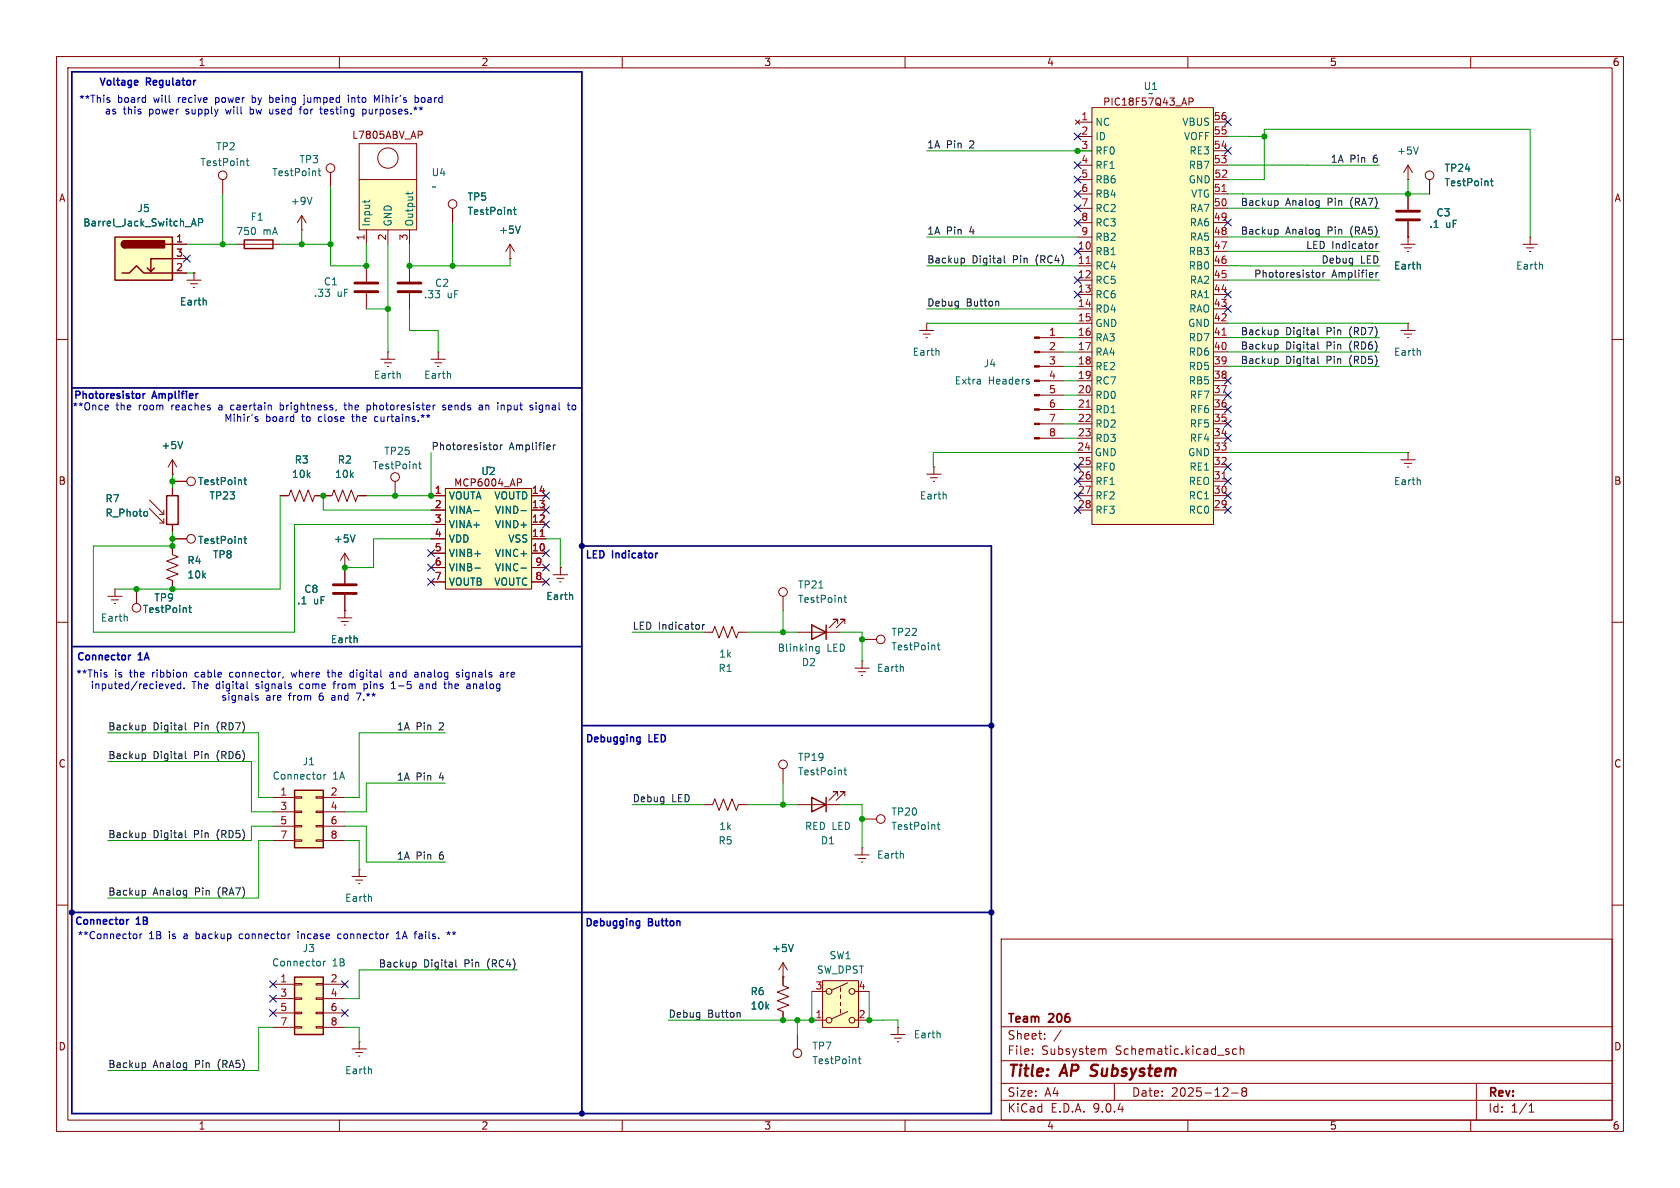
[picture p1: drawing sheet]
<svg xmlns="http://www.w3.org/2000/svg" width="297mm" height="210mm" viewBox="0 0 297 210" stroke-linecap="round" stroke-linejoin="round" font-family="sans-serif">
<g fill="none" stroke="#840000" stroke-width=".18">
<path d="M10 10h277v190h-277zM12 12h273v186h-273zM60 10v2M110 10v2M160 10v2M210 10v2M260 10v2M90.2 45.7h.1M90.2 43.2l-.8 1.3M90.2 43.2l.7 1.3M90.2 43.2v2.5M10 60h2"/>
<path d="M285 60h2M30.5 96.5v1.5l1 .4-2 .8 2 .7-2 .8 2 .8-2 .7 1 .4v1.5M10 110h2M285 110h2M10 160h2M138.4 172.7h.1M138.4 170.2l-.7 1.3M138.4 170.2l.8 1.3M138.4 170.2v2.5M177 166h108v32h-108zM285 160h2M60 198v2"/>
<path d="M110 198v2M141 182.9v2.5M160 198v2M177 194.5h108M177 191.5h108M177 187.5h108M177 181.5h108M182.5 186.3v.1M182.5 185.5v.1M184.7 183.6v.1M184.7 182.8v.1M187.6 182.1l-1.3 2"/>
<path d="M195 185.5h.5v.9M197 191.5v3M210 198v2M217.7 193.2h1.2M218.6 185.5l-.4-.1-.3 .3v.4l.1 .2h.6M219.2 185.5l.3-.1 .3 .1 .1 .9M219.2 184.9v1.5M219.8 192.9l-.3-.2 .3-.4 .4 .1 .2 .2-.3 .3M219.8 192.9l-.3 .3 .1 .5 .2 .1 .4-.1 .2-.2-.1-.4-.2-.2M219.8 192.9h.3M260 198v2M261 191.5v6.5"/>
<path d="M270.3 196.6h.9M270.3 195.5l.4-.4v1.5"/>
<circle cx="141" cy="186.2" r=".76"/>
</g>
<path d="M192.7 190.1l.3 .1M193.1 188.4l-.2 .2 .1 .4" fill="none" stroke="#840000" stroke-width=".4"/>
<path d="M92 39.9l-.4 1.3M140.2 166.9l-.4 1.3M151.7 187.2h.5M151.9 186.8v1l.3 .2" fill="none" stroke="#006464" stroke-width=".18"/>
<path d="M145.4 173.4h6.4v8.2h-6.4z" fill="#ffffc2"/>
<g fill="none" stroke="#840000" stroke-width=".18">
<path d="M143.5 175.3h2.5M145.4 173.4h6.4v8.2h-6.4zM148.6 174.6v.7M148.6 175.9v.6M148.6 177.2v.6M148.6 178.4v.7M149.9 173.7l-2.8 1.3M149.9 178.8l-2.8 1.3M151.1 175.3h2.6M62.2 185.4h2.6M62.9 186.1h1.2M63.4 186.7h.2"/>
<path d="M63.5 184.2h.1M63.5 184.2v1.2M143.5 180.3h2.5M151.1 180.3h2.6"/>
<circle cx="146.6" cy="175.3" r=".51"/>
<circle cx="150.6" cy="175.3" r=".51"/>
<circle cx="146.6" cy="180.3" r=".51"/>
<circle cx="150.6" cy="180.3" r=".51"/>
</g>
<path d="M65.6 189l.1 .8" fill="none" stroke="#006464" stroke-width=".18"/>
<path d="M52.1 172.7h5v10.2h-5z" fill="#ffffc2"/>
<path d="M52.1 172.7h5v10.2h-5z" fill="none" stroke="#840000" stroke-width=".25"/>
<g fill="none" stroke="#840000" stroke-width=".18">
<path d="M48.3 174h3.8M48.3 176.5h3.8M48.3 179.1h3.8M52.1 173.9h1.2v.2h-1.2zM52.1 176.4h1.2v.3h-1.2zM52.1 178.9h1.2v.3h-1.2zM55.9 173.9h1.2v.2h-1.2zM55.9 176.4h1.2v.3h-1.2zM55.9 178.9h1.2v.3h-1.2zM57.1 174h3.9M57.1 176.5h3.9M57.1 179.1h3.9"/>
<path d="M48.3 181.6h3.8M52.1 181.5h1.2v.2h-1.2zM55.9 181.5h1.2v.2h-1.2zM57.1 181.6h3.9"/>
</g>
<path d="M57.2 169.9v.9M57.5 169.9l-.3 .3" fill="none" stroke="#006464" stroke-width=".18"/>
<path d="M78.7 86.4h15.3v17.7h-15.3z" fill="#ffffc2"/>
<g fill="none" stroke="#840000" stroke-width=".18">
<path d="M30.5 85.1h2.5M61 97.8l-.8 1.3M61 97.8l.7 1.3M61 97.8v5.3M76.2 87.6h2.5M76.2 90.2h2.5M76.2 92.7h2.5M76.2 95.3h2.5M76.2 97.8h2.5M78.7 86.4h15.3v17.7h-15.3zM91.5 84.7h.5l.2 .2-.1 .4h-.6M94 87.6h2.5"/>
<path d="M94 90.2h2.5M94 92.7h2.5M94 95.3h2.5M94 97.8h2.5M61 100.3h.1M61 105.2v2.8M76.2 100.3h2.5M76.2 102.9h2.5M94 100.3h2.5M94 102.9h2.5"/>
<circle cx="33.8" cy="85.1" r=".76"/>
</g>
<path d="M43.1 84.8h.5M43.3 84.4v1.1l.3 .2M62.8 94.6l-.4 1.2M83.8 90.3h.9M92.1 90.3h1M83.9 100.4h1M92.1 100.4h1" fill="none" stroke="#006464" stroke-width=".18"/>
<path d="M95.5 94.8h.7" fill="none" stroke="#a90000" stroke-width=".18"/>
<path d="M58.9 104.9h4.1M58.9 103.4h4.1" fill="none" stroke="#840000" stroke-width=".51"/>
<path d="M63.5 31.8h10.2v8.8h-10.2z" fill="#ffffc2"/>
<g fill="none" stroke="#840000" stroke-width=".18">
<path d="M39.4 31.8v2.5M58.4 30.5v2.5M63.5 31.8h10.2v8.8h-10.2zM63.5 31.8v-6.4h10.2v6.4M74.4 23.2l.3 .2-.1 .3-.2 .2M64.8 40.6v2.6M68.6 40.6v2.6M72.4 40.6v2.6M24.1 104.1v2.6M59.7 109.2h2.5M60.3 109.9h1.3M60.8 110.5h.3"/>
<path d="M61 108h.1M61 108v1.2"/>
<circle cx="39.4" cy="31" r=".76"/>
<circle cx="58.4" cy="29.7" r=".76"/>
<circle cx="68.6" cy="27.9" r="1.8"/>
<circle cx="24.1" cy="107.4" r=".76"/>
</g>
<path d="M43.5 28.4h.5M43.7 28v1.1l.3 .2M56.2 30.2h.5M56.4 29.8v1.1l.3 .2M64.5 35.4v.5M65.3 35.4v.2M72.1 33.9v.5M73 33.9l-.2 .3h-1.1M33.4 107.4h.4M33.5 107v1.1l.3 .2M63.1 112.8v.8" fill="none" stroke="#006464" stroke-width=".18"/>
<path d="M20.3 41.9h10.2v7.6h-10.2z" fill="#ffffc2"/>
<path d="M20.3 41.9h10.2v7.6h-10.2zM21.6 48.3h1.3l1.2-1.3 1.3 1.3h5.1M22.1 42.5a.64 .64 0 0 0-.6 .7 .64 .64 0 0 0 .6 .6M27.3 47.4l-.6 .6M29.2 43.2h1.3M30.5 45.7h-3.8v2.3l-.7-.6M43.2 42.4h5.1v1.5h-5.1zM29.5 87.6h2v5.1h-2zM143.5 141l2.5 1.2-2.5 1.3zM146 141v2.5" fill="none" stroke="#840000" stroke-width=".25"/>
<g fill="#840000" stroke="#840000" stroke-width=".25">
<path d="M21.6 42.7l.5-.2v1.3a.63 .63 0 0 1-.6-.4 .63 .63 0 0 1 .1-.7z"/>
<path d="M22.1 42.5h7v1.3h-7z"/>
</g>
<g fill="none" stroke="#840000" stroke-width=".18">
<path d="M53.3 38.1l-.7 1.3M53.3 38.1l.8 1.3M53.3 38.1v2.5M30.5 43.2h2.5M30.5 45.7h2.5M30.5 48.3h2.5M41.9 43.2h7.6M53.3 40.6h.1M26.4 88.4l2.6 2.5M26.4 89.9l2.6 2.6M28.2 90.9h.8M28.2 92.5h.8"/>
<path d="M29 90.2v.7M29 91.7v.8M30.5 95.3h2.5M30.5 86.4v1.2M30.5 92.7v1.3M138.4 135.9v2.5M124.5 142.2h1.5l.4-1 .7 2.1 .8-2.1 .8 2.1 .7-2.1 .8 2.1 .4-1.1h1.5M141 142.2h7.6M148.1 140.7v-.7h-.8h.8l-1.5 1.5M149.4 140.7v-.7h-.8h.8l-1.6 1.5M138.4 172.7v1.5l1 .4-2 .8 2 .7-2 .8 2 .8-2 .7 1 .4v1.5"/>
<circle cx="33.8" cy="95.2" r=".76"/>
<circle cx="138.4" cy="135.1" r=".76"/>
</g>
<path d="M33.8 39.9l.5-1.2 .4 1.2M34 39.6h.6M35.1 39.3h.6l.1-.2v-.3l-.7-.1v1.2M55.2 34.9l-.5 1.2M26 90.5l.1 .2-.1 .5M43.1 95.2h.5M43.3 94.8v1.1l.3 .2M149.2 136.1h.5M149.4 135.7v1.1l.3 .2" fill="none" stroke="#006464" stroke-width=".18"/>
<path d="M52.1 139.7h5v10.2h-5z" fill="#ffffc2"/>
<path d="M143.5 110.5l2.5 1.3-2.5 1.2zM146 110.5v2.5M52.1 139.7h5v10.2h-5z" fill="none" stroke="#840000" stroke-width=".25"/>
<g fill="none" stroke="#840000" stroke-width=".18">
<path d="M80 36.8v2.6M248.9 31.8h.1M248.9 29.2v2.6M248.9 34.3v2.8M248.9 39.1v4.1M248.9 29.2l-.7 1.3M248.9 29.2l.8 1.3M252.7 31.8v2.5M33 49.5h2.6M33.7 50.2h1.2M34.2 50.8h.2M34.3 48.3h.1"/>
<path d="M34.3 48.3v1.2M64.8 47v2.8M64.8 51.8v2.8M72.4 47v2.8M72.4 51.8v2.8M162.6 58.4h2.5M163.2 59.1h1.3M163.7 59.7h.3M163.8 57.2h.1M163.8 57.2v1.2M247.6 43.2h2.6M247.6 58.4h2.6"/>
<path d="M248.3 43.8h1.3M248.3 59.1h1.3M248.8 44.5h.2M248.8 59.7h.2M248.9 41.9h.1M248.9 57.2h.1M248.9 57.2v1.2M269.2 43.2h2.6M269.9 43.8h1.2M270.4 44.5h.2M270.5 41.9h.1M270.5 41.9v1.3"/>
<path d="M67.3 63.5h2.5M67.9 64.1h1.3M68.5 64.8h.2M68.6 62.2h.1M68.6 62.2v1.3M76.2 63.5h2.5M76.8 64.1h1.3M77.3 64.8h.3M77.5 62.2h.1M77.5 62.2v1.3M30.5 83.8h.1M30.5 81.3l-.8 1.3"/>
<path d="M30.5 81.3l.7 1.3M30.5 81.3v2.5M49.5 87.6h1.6l.3-1 .8 2 .8-2 .7 2 .8-2 .7 2 .4-1h3.1l.4-1 .7 2 .8-2 .7 2 .8-2 .8 2 .3-1h1.6M69.8 85.1v2.5M163.8 83.8h2.6M164.5 84.5h1.2M165 85.1h.2M165.1 82.6h.1M165.1 82.6v1.2M247.6 81.3h2.6M248.3 81.9h1.3M248.8 82.6h.2"/>
<path d="M248.9 80h.1M248.9 80v1.3M19 105.4h2.6M19.7 106h1.3M20.2 106.7h.2M20.3 104.1h.1M20.3 104.1v1.3M97.8 101.6h2.5M98.4 102.2h1.3M98.9 102.9h.3M99.1 100.3h.1M99.1 100.3v1.3"/>
<path d="M124.5 111.8h1.5l.4-1.1 .7 2.1 .8-2.1 .8 2.1 .7-2.1 .8 2.1 .4-1h1.5M138.4 105.4v2.6M141 111.8h7.6M148.1 110.2v-.7h-.8h.8l-1.5 1.5M149.4 110.2v-.7h-.8h.8l-1.6 1.5M151.1 118.1h2.6M151.8 118.7h1.2M152.3 119.4h.2M152.4 116.8h.1M152.4 116.8v1.3M152.4 113h2.5M48.3 141h3.8"/>
<path d="M48.3 143.5h3.8M48.3 146.1h3.8M48.3 148.6h3.8M52.1 140.8h1.2v.3h-1.2zM52.1 143.4h1.2v.2h-1.2zM52.1 145.9h1.2v.3h-1.2zM52.1 148.5h1.2v.2h-1.2zM55.9 140.8h1.2v.3h-1.2zM55.9 143.4h1.2v.2h-1.2zM55.9 145.9h1.2v.3h-1.2zM55.9 148.5h1.2v.2h-1.2zM57.1 141h3.9"/>
<path d="M57.1 143.5h3.9M57.1 146.1h3.9M57.1 148.6h3.9M62.2 154.9h2.6M62.9 155.6h1.2M63.4 156.2h.2M63.5 153.7h.1M63.5 153.7v1.2M151.1 151.1h2.6M151.8 151.8h1.2M152.3 152.4h.2M152.4 149.9h.1"/>
<path d="M152.4 144.8h2.5M152.4 149.9v1.2M157.5 182.9h2.5M158.1 183.5h1.3M158.6 184.2h.3M158.7 181.6h.1M158.7 181.6v1.3"/>
<circle cx="80" cy="36.1" r=".76"/>
<circle cx="252.7" cy="31" r=".76"/>
<circle cx="69.8" cy="84.3" r=".76"/>
<circle cx="138.4" cy="104.6" r=".76"/>
<circle cx="155.7" cy="113" r=".76"/>
<circle cx="155.7" cy="144.8" r=".76"/>
</g>
<g fill="none" stroke="#006464" stroke-width=".18">
<path d="M90.8 37.1h.4M90.9 36.6v1.1l.3 .2M250.7 26l-.4 1.2M263.5 32h.5M263.7 31.6v1.1l.3 .1M36.4 53.1l.1 .8M251 46.8l.1 .8M272.6 46.8l.1 .8M32.3 78l-.4 1.3M70.7 66.1l.1 .8M79.6 66.1v.8M165.9 62l.1 .8"/>
<path d="M251 62l.1 .8M74 82h.5M74.2 81.6v1.1l.3 .2M167.2 87.4l.1 .8M251 84.9l.1 .8M22.4 109l.1 .8M101.2 105.2v.8M144.8 104h.7M144.8 114.3v1l-.2 .3-.3-.1M144.8 114.3h-.4l-.2 .2 .1 .6h.5M149.2 105.7h.5M149.4 105.2v1.1l.3 .2"/>
<path d="M159.6 117.9l.1 .8M165.7 114h.5M165.9 113.6v1.1l.3 .2M57.3 136.9v.8M57.6 136.9l-.3 .2M65.6 158.5l.1 .8M159.6 150.9l.1 .8M165.7 145.8h.5M165.9 145.4v1l.3 .2M166.1 182.7l.1 .8"/>
</g>
<path d="M246.9 38.9h4.1M246.9 37.3h4.1M62.7 51.6h4.1M62.7 50h4.1M70.4 51.6h4M70.4 50h4" fill="none" stroke="#840000" stroke-width=".51"/>
<path d="M193 19h21.5v73.7h-21.5z" fill="#ffffc2"/>
<g fill="none" stroke="#840000" stroke-width=".18">
<path d="M193 19h21.5v73.7h-21.5zM210.2 18l.6-.1 .1-.2v-.3l-.7-.1v1.3M80 36.8v2.6M190.1 21.2l.8 .8M190.5 21.6h2.5M190.5 24.1h2.5M190.5 26.7h2.5M190.5 29.2h2.5M190.5 31.8h2.5M190.5 34.3h2.5M190.5 36.8h2.5M190.5 39.4h2.5"/>
<path d="M190.9 21.2l-.8 .8M214.5 21.6h2.6M214.5 24.1h2.6M214.5 26.6h2.6M214.5 36.8h2.6M214.5 29.2h2.6M214.5 34.3h2.6M214.5 39.3h2.6M214.6 31.8h2.6M248.9 34.3v2.8M248.9 39.1v2.8M252.7 31.8v2.5"/>
<path d="M30.5 43.2h2.5M30.5 45.7h2.5M30.5 48.3h2.5M34.3 48.3h.1M90.2 45.7h.1M183.7 59.7h4.3M190.5 41.9h2.5M190.5 44.5h2.5M190.5 47h2.5M190.5 49.5h2.5M190.5 52.1h2.5M190.5 54.6h2.5"/>
<path d="M190.5 57.2h2.5M190.5 59.7h2.5M214.5 41.9h2.6M214.5 47h2.6M214.5 52h2.6M214.5 57.1h2.6M214.5 44.4h2.6M214.5 49.5h2.6M214.5 54.6h2.6M214.5 59.7h2.6M248.9 41.9h.1M183.7 62.2h4.3"/>
<path d="M183.7 64.8h4.3M183.7 67.3h4.3M183.7 69.9h4.3M183.7 72.4h4.3M183.7 74.9h4.3M183.7 77.5h4.3M190.4 80h2.5M190.5 62.2h2.5M190.5 64.8h2.5M190.5 67.3h2.5M190.5 69.9h2.5M190.5 72.4h2.5"/>
<path d="M190.5 74.9h2.5M190.5 77.5h2.5M214.5 80h2.6M214.5 62.2h2.6M214.5 64.7h2.6M214.5 67.3h2.6M214.5 69.8h2.6M214.5 74.9h2.6M214.5 72.4h2.6M214.5 77.4h2.6M30.5 83.8h.1M30.5 85.1h2.5"/>
<path d="M30.5 86.4v1.2M30.5 92.7v1.3M30.5 96.5v1.3M30.5 95.3h2.5M49.5 87.6h1.3M55.9 87.6h2.5M63.5 87.6h1.3M76.2 87.6h2.5M76.2 90.2h2.5M76.2 95.3h2.5M76.2 92.7h2.5M76.2 97.8h2.5"/>
<path d="M94 87.6h2.5M94 90.2h2.5M94 95.3h2.5M94 92.7h2.5M94 97.8h2.5M190.5 82.6h2.5M190.5 85.1h2.5M190.5 87.6h2.5M190.5 90.2h2.5M214.5 85.1h2.6M214.5 90.1h2.6M214.5 82.5h2.6"/>
<path d="M214.5 87.6h2.6M24.1 104.1v2.6M30.5 102.9v1.2M61 108h.1M61 100.3h.1M61 100.3v2.8M61 105.2v2.8M76.2 100.3h2.5M76.2 102.9h2.5M94 100.3h2.5M94 102.9h2.5M99.1 100.3h.1"/>
<path d="M138.4 172.7h.1M138.4 172.7v1.3M138.4 179.1v1.2"/>
</g>
<path d="M216 33.9h.8M192 46.6h.7M216 59.3h.8M192 72h.7M95.5 94.8h.7M216 84.7h.8" fill="none" stroke="#a90000" stroke-width=".18"/>
<g fill="#840000" stroke="#840000" stroke-width=".18">
<path d="M182.9 59.6h.8v.2h-.8z"/>
<path d="M182.9 62.1h.8v.3h-.8z"/>
<path d="M182.9 64.6h.8v.3h-.8z"/>
<path d="M182.9 67.2h.8v.2h-.8z"/>
<path d="M182.9 69.7h.8v.3h-.8z"/>
<path d="M182.9 72.3h.8v.2h-.8z"/>
<path d="M182.9 74.8h.8v.3h-.8z"/>
<path d="M182.9 77.3h.8v.3h-.8z"/>
</g>
<g fill="none" stroke="#006464" stroke-width=".18">
<path d="M33.8 39.9l.5-1.2 .4 1.2M34 39.6h.6M35.1 39.3h.6l.1-.2v-.3l-.7-.1v1.2M90.8 37.1h.4M90.9 36.6v1.1l.3 .2M92 39.9l-.4 1.3M263.5 32h.5M263.7 31.6v1.1l.3 .1M36.4 53.1l.1 .8M251 46.8l.1 .8M32.3 78l-.4 1.3M181.9 67.5v.3"/>
<path d="M26 90.5l.1 .2-.1 .5M43.1 95.2h.5M43.1 84.8h.5M43.3 84.4v1.1l.3 .2M43.3 94.8v1.1l.3 .2M62.8 94.6l-.4 1.2M83.8 90.3h.9M92.1 90.3h1M33.4 107.4h.4M33.5 107v1.1l.3 .2M63.1 112.8v.8M83.9 100.4h1"/>
<path d="M92.1 100.4h1M101.2 105.2v.8M140.2 166.9l-.4 1.3"/>
</g>
<g fill="none" stroke="#0f0f0f" stroke-width=".18">
<path d="M225.5 35.5h.3l.2 .2-.1 .5-.4 .1M170 45.6l.4 .1 .1 .2v.5l-.5 .1M176.4 53.3l.2 .1v.7M177.5 45.2v1.1l.2 .2M225.5 58.3l.3 .1 .2 .2-.1 .5-.4 .1M225.5 40.6h.3l.2 .2-.1 .5-.4 .1M232.7 48.3l.2-.1 .4 .1v.5l-.1 .2h-.3l-.2-.1zM233 57.9v1.1l.2 .2M233.9 48.2v.8M234.2 48.2l-.3 .2M243.3 43.1v.8M243.3 48.2v.8"/>
<path d="M243.6 43.1l-.3 .2M243.6 48.2l-.3 .2M87.3 78.8l.2-.1 .4 .1v.5l-.1 .1-.3 .1-.2-.1zM88.5 78.7v.8M88.8 78.7l-.3 .2M97.8 78.7v.8M98.2 78.7l-.4 .2M225.5 60.9h.3l.2 .2-.1 .5-.4 .1M225.5 63.4l.3 .1 .2 .2-.1 .4-.4 .2M233 63v1.1l.2 .2M233 60.4v1.1l.2 .2M124.2 110.4v.8"/>
<path d="M124.6 110.4l-.4 .2M25.3 128.2h.3l.1 .2v.5l-.4 .1M25.3 133.3h.3l.1 .2v.5l-.4 .1M32.8 127.8v1l.1 .2M32.8 132.8v1.1l.1 .2M25.3 147.2l.3 .1 .1 .2v.5l-.4 .1M25.3 157.4l.3 .1 .1 .1v.5l-.4 .1M32.8 146.8v1.1l.1 .2M73.1 170.1l.3 .1 .2 .1-.1 .5-.4 .1M80.6 169.7v1.1l.2 .1M130.7 179l.1 .2v.6M25.3 187.9h.3l.1 .2v.5l-.4 .1"/>
</g>
<path d="M12.7 68.6h90.2M102.9 96.5h72.4v100.4h-162.6v-184.2h90.2v184.2M12.7 114.3h90.2M102.9 128.3h72.4M12.7 161.3h162.6" fill="none" stroke="#000084" stroke-width=".3"/>
<g fill="none" stroke="#009600" stroke-width=".18">
<path d="M39.4 34.3v8.9M58.4 33v14h6.4v-3.8M80 39.4v7.6M163.8 26.7h29.2M217.1 34.3h35.6M217.1 24.1h6.4M217.1 29.2h26.7M217.1 36.8h26.7M217.2 31.8h6.3v-8.9h47v19M221 24.1h.1M248.9 31.8v2.5M33 48.3h1.3"/>
<path d="M33 43.2h8.9M49.5 43.2h8.9M53.3 40.6v2.6M64.8 54.6h3.8M68.6 43.2v19M72.4 43.2v3.8h17.8v-1.3M72.4 54.6v3.8h5.1v3.8M163.8 57.2h26.7M163.8 41.9h26.7M163.8 47h26.7M163.8 54.6h26.7M188 59.7h2.5"/>
<path d="M189.1 47h.1M217.1 57.1l31.8 .1M217.1 41.9h26.7M217.1 47h26.8M217.1 44.4h25.5M217.1 49.5h26.7M217.1 59.7h15.2M232.3 59.7h11.5M242.6 44.5h1.2M242.6 57.1v.1M188 64.8h2.5M188 62.2h2.5"/>
<path d="M188 67.3h2.5M188 69.9h2.5M188 74.9h2.5M188 72.4h2.5M188 77.5h2.5M190.4 80h-25.4v2.6h.1M217.1 80h31.8M217.1 64.7l26.7 .1M217.1 62.2h26.7M241.3 80h.1M30.5 83.8v2.6M49.5 87.6v16.5h-29.2"/>
<path d="M57.1 87.6v2.6h19.1M76.2 95.3h-10.2v5h-5M76.2 80v7.6h-11.4M76.2 92.7h-24.1v19.1h-35.6v-15.3h14v-2.5M96.5 95.3h2.6v5M111.8 111.8h12.7M132.1 111.8h8.9M138.4 108v3.8M148.6 111.8h3.8v5M19 134.6h25.4v8.9h3.9M19 129.5h26.7v11.5h2.6M78.7 129.5h-15.2v11.5h-2.5"/>
<path d="M78.7 138.4h-13.9v5.1h-3.8M138.4 138.4v3.8M48.3 146.1h-3.9v2.5h-25.4M48.3 148.6h-2.6v10.2h-26.7M61 148.6h2.5v5.1M61 146.1h3.8v6.3h13.9M111.8 142.2h12.7M132.1 142.2h8.9M148.6 142.2h3.8v7.7M91.4 171.5h-27.9v5h-2.5M143.5 175.3v5h-25.4M153.7 175.3v5h5v1.3"/>
<path d="M48.3 181.6h-2.6v7.6h-26.7M61 181.6h2.5v2.6M141 180.3v2.6M156.2 180.3h.1"/>
</g>
<g fill="none" stroke="#000084" stroke-width=".18">
<path d="M189.9 23.5l1.2 1.2M189.9 31.1l1.2 1.3M189.9 28.6l1.2 1.2M189.9 36.2l1.2 1.2M189.9 38.8l1.2 1.2M189.9 33.7l1.2 1.2M191.1 23.5l-1.2 1.2M191.1 31.1l-1.2 1.3M191.1 28.6l-1.2 1.2M191.1 36.2l-1.2 1.2M191.1 38.8l-1.2 1.2M191.1 33.7l-1.2 1.2"/>
<path d="M216.5 26l1.2 1.3M216.5 38.7l1.2 1.3M216.5 21l1.2 1.2M217.7 26l-1.2 1.3M217.7 38.7l-1.2 1.3M217.7 21l-1.2 1.2M32.4 45.1l1.2 1.2M33.6 45.1l-1.2 1.2M189.9 48.9l1.2 1.2M189.9 51.5l1.2 1.2M189.9 43.8l1.2 1.3M191.1 43.8l-1.2 1.3"/>
<path d="M191.1 48.9l-1.2 1.2M191.1 51.5l-1.2 1.2M216.5 51.4l1.2 1.3M216.5 54l1.2 1.2M217.7 51.4l-1.2 1.3M217.7 54l-1.2 1.2M216.5 76.8l1.2 1.3M216.5 74.3l1.2 1.2M216.5 71.8l1.2 1.2M216.5 69.2l1.2 1.2M216.5 66.7l1.2 1.2M217.7 76.8l-1.2 1.3"/>
<path d="M217.7 74.3l-1.2 1.2M217.7 71.8l-1.2 1.2M217.7 69.2l-1.2 1.2M217.7 66.7l-1.2 1.2M75.6 99.7l1.2 1.2M75.6 97.2l1.2 1.2M76.8 99.7l-1.2 1.2M76.8 97.2l-1.2 1.2M95.9 97.2l1.2 1.2M95.9 92.1l1.2 1.2M95.9 99.7l1.2 1.2M95.9 87l1.2 1.2"/>
<path d="M95.9 89.6l1.2 1.2M97.1 97.2l-1.2 1.2M97.1 92.1l-1.2 1.2M97.1 99.7l-1.2 1.2M97.1 87l-1.2 1.2M97.1 89.6l-1.2 1.2M189.9 87l1.2 1.2M189.9 89.6l1.2 1.2M189.9 84.5l1.2 1.2M189.9 81.9l1.2 1.3M191.1 87l-1.2 1.2M191.1 89.6l-1.2 1.2"/>
<path d="M191.1 84.5l-1.2 1.2M191.1 81.9l-1.2 1.3M216.5 87l1.2 1.2M216.5 89.5l1.2 1.3M216.5 81.9l1.2 1.2M216.5 84.5l1.2 1.2M217.7 87l-1.2 1.2M217.7 89.5l-1.2 1.3M217.7 81.9l-1.2 1.2M217.7 84.5l-1.2 1.2M75.6 102.3l1.2 1.2M76.8 102.3l-1.2 1.2"/>
<path d="M95.9 102.3l1.2 1.2M97.1 102.3l-1.2 1.2M47.7 173.4l1.2 1.2M47.7 178.5l1.2 1.2M47.7 175.9l1.2 1.2M48.9 173.4l-1.2 1.2M48.9 178.5l-1.2 1.2M48.9 175.9l-1.2 1.2M60.4 173.4l1.2 1.2M60.4 178.5l1.2 1.2M61.6 173.4l-1.2 1.2M61.6 178.5l-1.2 1.2"/>
</g>
<path d="M24.2 14.2l.2 .3-.6 .1M24.3 15l-.1 .1M25.3 69.6v.8M25.6 69.6l-.3 .2M23.1 115.8l-.3 .1M113 130.3h.2M113.2 130.3l-.1 1.1M113.2 131.1h-.2M22.7 162.5l-.3 .2M113 162.8l.1 .1M113.1 162.8l-.1 1.1M113.1 163.6h-.1" fill="none" stroke="#0000c2" stroke-width=".25"/>
<g fill="none" stroke="#0000c2" stroke-width=".18">
<path d="M19.1 17.7h.3v.2l-.1 .2h-.3M19.1 17.3h.3M39.9 19.3l.2 .8M44.2 18.9v1.2M44.6 19.3l-.4 .1M44.6 16.8v1.3M44.6 18l.1 .1M44.7 17.3h-.1M47.7 18l.3 .1M47.7 16.8v1.3M48 17.3h-.3M52.9 19.3h.5"/>
<path d="M53.1 19.1v1M53.2 18.9h.2M53.8 16.8v.2M53.8 17.3v1l-.3 .2M57.4 19.4v.6l.1 .1M58 19.6l-.6 .1M61.6 16.8v.2M61.6 17.3v.8M62.2 17.3v.8M62.4 17.3l-.2 .1M64.1 19.4l.4-.1 .2 .2-.1 .6h-.5M64.1 19.3v1.3"/>
<path d="M66.2 16.8l.4 .9 .4-.9v1.3M73.4 17.3h.3l.3 .2-.1 .5h-.5M73.4 16.8v1.3M74.5 17.4v.6M44.2 20.1h.4M48.2 20l-.3 .1M56.9 20.1h.1M18.8 71.6l.3 .1 .1 .2-.6 .1M19.1 72.4l-.3 .1M41 71.6l-.2 .3v.3l.2 .3M45.1 73.9l.5 .4-.1 .2-.4-.1M45.6 73.7h-.3l-.2 .1"/>
<path d="M49.5 72.4h.5M49.5 71.7h.5M49.5 71.2v1.3M60.8 71.6h.5M61 71.2v1.1l.3 .2M62.1 73.7h.5M65 71.6l.4 .1 .1 .2-.1 .4-.4 .2M66.3 73.7l-.1 .6 .2 .2M75.5 73.8l.2-.3 .2 .3M78.7 71.7l-.3-.1-.1 .2v.2l.4 .1v.3h-.4M79.4 71.7v.7M79.9 71.9l-.6 .1"/>
<path d="M85.1 71.6l.2 .2v.7M85.3 72.4l-.1 .1M85.3 71.9l-.1 .1M85.9 71.6v.9M86.1 71.6l-.2 .1M89 71.6l.1 .2v.7M94.8 71.2v.1M94.8 71.6v.9M95.4 72.8l.1 .1M95.4 71.7l-.1 .2 .1 .5M101.2 71.7l.2-.1 .3 .1 .1 .5-.1 .2-.3 .1-.2-.2zM18.6 119.3h.3v.2l-.1 .2h-.3"/>
<path d="M18.6 118.9h.3M40.8 118.9l-.2 .2v.4l.2 .2M50.1 119.6l-.1 .3M51.5 118.9l.2 .8 .3-.6M57.8 118.9h.5M58 118.4v1.1l.3 .2M62 119.6h.5M62 118.9h.5M62.5 118.4v1.3M68.9 118.9h.5l.1 .8M69.5 119.2h-.4l-.2 .2 .2 .3 .4-.1M73.7 118.9l.2 .1v.7"/>
<path d="M73.9 119.6l-.1 .1M73.9 119.2h-.1M80.7 119.2l.5 .3v.1l-.4 .1M80.7 118.9h.5M81.8 118.4v.1M81.8 118.9v.8M88.6 118.9h.4v.8M89 119.6l-.4 .1M89 119.2h-.4M89.6 118.9v.8M90 118.9l-.4 .2M30.2 121.3l.6-.1v-.2l-.4-.1-.2 .2 .1 .6h.5"/>
<path d="M31.9 121l-.3-.1-.3 .2 .2 .6h.4M31.9 120.5v1.2M32.5 121.6v.1M43.7 120.5v1.1l.2 .1M45.2 123v.3l.4 .1 .1 .2-.2 .2-.4-.1M58.8 120.9h.5M59.1 120.5l-.1 1.2M63 122.5h.8M64.4 121.7h.3M64.4 120.9v1.3M69.2 121.7h.7M69.2 120.8l.4-.3v1.2"/>
<path d="M74.6 120.9l-.4 .1M74.7 121l.1 .7M74.8 121.2l-.5 .1-.2 .1 .2 .3h.5M78.8 121.7h.1M79.4 120.5v1.2M79.4 121h.1M83 121l.1 .7M83.1 121.7h-.1M83.1 121.2l-.1 .1M23.8 165.1l.3 .1 .1 .1-.1 .5-.3 .1M24.7 165.1v.8M25.1 165.1l-.4 .2"/>
<path d="M42.5 165.1l-.2 .2v.4l.2 .2M52.7 164.7v.1M52.7 165.1v.8M60.3 165.2l-.4-.1-.2 .2 .1 .6h.5M70 165.9h.8M70 165l.4-.3v1.2M74 165.8l.2 .1M74.2 165.1l-.1 .1M74.2 165.5l-.2 .1M79 164.8l.3 .2M79.3 164.7v.3M79.3 165l-.2 .2"/>
<path d="M79.3 165l.2 .2M79.6 164.8l-.3 .2M80 164.8l.3 .2M80.3 164.7v.3M80.3 165l-.2 .2M80.3 165l.1 .2M80.6 164.8l-.3 .2"/>
</g>
<g fill="#000084" stroke="#000084" stroke-width=".18">
<circle cx="102.9" cy="96.5" r=".46"/>
<circle cx="175.3" cy="161.3" r=".46"/>
<circle cx="102.9" cy="196.9" r=".46"/>
<circle cx="12.7" cy="161.3" r=".46"/>
<circle cx="175.3" cy="128.3" r=".46"/>
</g>
<g fill="#009600" stroke="#009600" stroke-width=".18">
<circle cx="72.4" cy="47" r=".46"/>
<circle cx="68.6" cy="54.6" r=".46"/>
<circle cx="80" cy="47" r=".46"/>
<circle cx="152.4" cy="144.8" r=".46"/>
<circle cx="138.4" cy="142.2" r=".46"/>
<circle cx="64.8" cy="47" r=".46"/>
<circle cx="39.4" cy="43.2" r=".46"/>
<circle cx="53.3" cy="43.2" r=".46"/>
<circle cx="58.4" cy="43.2" r=".46"/>
<circle cx="30.5" cy="104.1" r=".46"/>
<circle cx="24.1" cy="104.1" r=".46"/>
<circle cx="30.5" cy="96.5" r=".46"/>
<circle cx="30.5" cy="95.3" r=".46"/>
<circle cx="30.5" cy="85.1" r=".46"/>
<circle cx="76.2" cy="87.6" r=".46"/>
<circle cx="69.8" cy="87.6" r=".46"/>
<circle cx="61" cy="100.3" r=".46"/>
<circle cx="57.1" cy="87.6" r=".46"/>
<circle cx="143.5" cy="180.3" r=".46"/>
<circle cx="141" cy="180.3" r=".46"/>
<circle cx="138.4" cy="180.3" r=".46"/>
<circle cx="153.7" cy="180.3" r=".46"/>
<circle cx="248.9" cy="34.3" r=".46"/>
<circle cx="223.5" cy="24.1" r=".46"/>
<circle cx="138.4" cy="111.8" r=".46"/>
<circle cx="152.4" cy="113" r=".46"/>
<circle cx="190.5" cy="26.7" r=".46"/>
</g>
<g font-size="2.8" fill="#840000">
<text x="178" y="190.9">Title:</text>
<text x="187.7" y="190.9">AP</text>
<text x="193.7" y="190.9">Subsystem</text>
</g>
<g font-size="2.1" fill="#840000">
<text x="178" y="184">Sheet:</text>
<text x="178" y="181.2">Team</text>
<text x="185.5" y="181.2">206</text>
<text x="178" y="186.7">File:</text>
<text x="184.1" y="186.7">Subsystem</text>
<text x="197.2" y="186.7">Schematic.kicad_sch</text>
<text x="178" y="196.9">KiCad</text>
<text x="178" y="194.1">Size:</text>
<text x="184.7" y="194.1">A4</text>
<text x="185.7" y="196.9">E.D.A.</text>
<text x="193.3" y="196.9">9.0.4</text>
<text x="200" y="194.1">Date:</text>
<text x="207" y="194.1">2025-12-8</text>
<text x="263" y="194.3">Rev:</text>
<text x="263" y="196.9">Id:</text>
<text x="267.1" y="196.9">1/1</text>
</g>
<g font-size="1.8" fill="#840000">
<text x="35" y="11.9">1</text>
<text x="85" y="11.9">2</text>
<text x="135" y="11.9">3</text>
<text x="185" y="11.9">4</text>
<text x="235" y="11.9">5</text>
<text x="285" y="11.9">6</text>
<text x="194.9" y="18.9">PIC18F57Q43_AP</text>
<text x="62.2" y="24.7">L7805ABV_AP</text>
<text x="10.3" y="35.9">A</text>
<text x="285.3" y="35.9">A</text>
<text x="10.3" y="85.9">B</text>
<text x="80.2" y="86.2">MCP6004_AP</text>
<text x="285.3" y="85.9">B</text>
<text x="10.3" y="135.9">C</text>
<text x="285.3" y="135.9">C</text>
<text x="10.3" y="185.9">D</text>
<text x="285.3" y="185.9">D</text>
<text x="35" y="199.9">1</text>
<text x="85" y="199.9">2</text>
<text x="135" y="199.9">3</text>
<text x="185" y="199.9">4</text>
<text x="235" y="199.9">5</text>
<text x="285" y="199.9">6</text>
</g>
<g font-size="1.8" fill="#0000c2">
<text x="17.4" y="15.5">Voltage</text>
<text x="25.8" y="15.5">Regulator</text>
<text x="13.9" y="18.4">**This</text>
<text x="18.6" y="20.4">as</text>
<text x="20.7" y="18.4">board</text>
<text x="22" y="20.4">this</text>
<text x="26.7" y="20.4">power</text>
<text x="27.3" y="18.4">will</text>
<text x="31.7" y="18.4">recive</text>
<text x="33.3" y="20.4">supply</text>
<text x="38.5" y="18.4">power</text>
<text x="40.6" y="20.4">will</text>
<text x="45" y="20.4">bw</text>
<text x="45.2" y="18.4">by</text>
<text x="48.5" y="18.4">being</text>
<text x="48.7" y="20.4">used</text>
<text x="54.3" y="20.4">for</text>
<text x="54.8" y="18.4">jumped</text>
<text x="58.1" y="20.4">testing</text>
<text x="62.8" y="18.4">into</text>
<text x="65.8" y="20.4">purposes.**</text>
<text x="67.6" y="18.4">Mihir's</text>
<text x="75" y="18.4">board</text>
<text x="12.9" y="70.9">Photoresistor</text>
<text x="27" y="70.9">Amplifier</text>
<text x="12.7" y="72.8">**Once</text>
<text x="20.5" y="72.8">the</text>
<text x="24.7" y="72.8">room</text>
<text x="30.6" y="72.8">reaches</text>
<text x="39.2" y="72.8">a</text>
<text x="39.5" y="74.8">Mihir's</text>
<text x="41.5" y="72.8">caertain</text>
<text x="47" y="74.8">board</text>
<text x="50.5" y="72.8">brightness,</text>
<text x="53.5" y="74.8">to</text>
<text x="56.6" y="74.8">close</text>
<text x="62.1" y="72.8">the</text>
<text x="62.8" y="74.8">the</text>
<text x="66.3" y="72.8">photoresister</text>
<text x="67" y="74.8">curtains.**</text>
<text x="79.9" y="72.8">sends</text>
<text x="86.5" y="72.8">an</text>
<text x="90" y="72.8">input</text>
<text x="96" y="72.8">signal</text>
<text x="103.3" y="99.1">LED</text>
<text x="108.2" y="99.1">Indicator</text>
<text x="13.4" y="120">**This</text>
<text x="13.4" y="117.1">Connector</text>
<text x="20.2" y="120">is</text>
<text x="23.1" y="120">the</text>
<text x="24.4" y="117.1">1A</text>
<text x="27.2" y="120">ribbion</text>
<text x="34.9" y="120">cable</text>
<text x="41.3" y="120">connector,</text>
<text x="52.4" y="120">where</text>
<text x="59" y="120">the</text>
<text x="63.2" y="120">digital</text>
<text x="70.4" y="120">and</text>
<text x="75" y="120">analog</text>
<text x="82.6" y="120">signals</text>
<text x="90.5" y="120">are</text>
<text x="15.9" y="122">inputed/recieved.</text>
<text x="33.9" y="122">The</text>
<text x="38.3" y="122">digital</text>
<text x="39" y="124.1">signals</text>
<text x="45.5" y="122">signals</text>
<text x="47" y="124.1">are</text>
<text x="51.2" y="124.1">from</text>
<text x="53.5" y="122">come</text>
<text x="56.7" y="124.1">6</text>
<text x="59.1" y="124.1">and</text>
<text x="59.6" y="122">from</text>
<text x="63.7" y="124.1">7.**</text>
<text x="65.2" y="122">pins</text>
<text x="70.3" y="122">1-5</text>
<text x="75.4" y="122">and</text>
<text x="80" y="122">the</text>
<text x="84.2" y="122">analog</text>
<text x="103.4" y="131.6">Debugging</text>
<text x="114.7" y="131.6">LED</text>
<text x="13.1" y="163.8">Connector</text>
<text x="13.6" y="166.2">**Connector</text>
<text x="24.1" y="163.8">1B</text>
<text x="26.3" y="166.2">1B</text>
<text x="30" y="166.2">is</text>
<text x="32.8" y="166.2">a</text>
<text x="35.1" y="166.2">backup</text>
<text x="43" y="166.2">connector</text>
<text x="53.5" y="166.2">incase</text>
<text x="60.8" y="166.2">connector</text>
<text x="71.3" y="166.2">1A</text>
<text x="74.8" y="166.2">fails.</text>
<text x="103.3" y="164.1">Debugging</text>
<text x="114.6" y="164.1">Button</text>
</g>
<g font-size="1.8" fill="#006464">
<text x="202.1" y="16.1">U1</text>
<text x="202.9" y="17.4">~</text>
<text x="193.5" y="22.5">NC</text>
<text x="208.9" y="22.4">VBUS</text>
<text x="35.3" y="29.6">TestPoint</text>
<text x="38.1" y="26.8">TP2</text>
<text x="52.8" y="29.1">TP3</text>
<text x="193.5" y="25">ID</text>
<text x="193.5" y="27.5">RF0</text>
<text x="209.2" y="25">VOFF</text>
<text x="210.2" y="27.5">RE3</text>
<text x="246.9" y="27.5">+5V</text>
<text x="48" y="31.3">TestPoint</text>
<text x="76.2" y="33.9">~</text>
<text x="76.2" y="31.3">U4</text>
<text x="82.6" y="35.7">TP5</text>
<text x="193.5" y="30.1">RF1</text>
<text x="193.5" y="32.6">RB6</text>
<text x="193.5" y="35.2">RB4</text>
<text x="210" y="32.6">GND</text>
<text x="210.1" y="30.1">RB7</text>
<text x="210.5" y="35.1">VTG</text>
<text x="255.3" y="33.1">TestPoint</text>
<text x="255.3" y="30.6">TP24</text>
<text x="14.6" y="40.2">Barrel_Jack_Switch_AP</text>
<text x="24.2" y="37.7">J5</text>
<text x="41.7" y="41.8">750</text>
<text x="44.2" y="39.2">F1</text>
<text x="46.5" y="41.8">mA</text>
<text x="51.3" y="36.4">+9V</text>
<text x="65.6" y="40.1" transform="rotate(-90 65.6 40.1)">Input</text>
<text x="69.4" y="40.1" transform="rotate(-90 69.4 40.1)">GND</text>
<text x="73.3" y="40.1" transform="rotate(-90 73.3 40.1)">Output</text>
<text x="82.6" y="38.2">TestPoint</text>
<text x="88.1" y="41.5">+5V</text>
<text x="193.5" y="37.7">RC2</text>
<text x="193.5" y="40.2">RC3</text>
<text x="210.2" y="37.7">RA7</text>
<text x="210.2" y="40.2">RA6</text>
<text x="252.6" y="40.5">.1</text>
<text x="253.8" y="38.5">C3</text>
<text x="255.6" y="40.5">uF</text>
<text x="193.5" y="42.8">RB2</text>
<text x="193.5" y="45.3">RB1</text>
<text x="193.5" y="47.9">RC4</text>
<text x="210.1" y="45.3">RB3</text>
<text x="210.1" y="47.8">RB0</text>
<text x="210.2" y="42.8">RA5</text>
<text x="246.3" y="47.9">Earth</text>
<text x="267.9" y="47.9">Earth</text>
<text x="55.4" y="52.7">.33</text>
<text x="57.2" y="50.6">C1</text>
<text x="59.6" y="52.7">uF</text>
<text x="74.8" y="52.9">.33</text>
<text x="76.8" y="50.9">C2</text>
<text x="79" y="52.9">uF</text>
<text x="193.5" y="50.4">RC5</text>
<text x="193.5" y="52.9">RC6</text>
<text x="210.2" y="50.4">RA2</text>
<text x="210.2" y="52.9">RA1</text>
<text x="31.7" y="54.2">Earth</text>
<text x="193.5" y="55.5">RD4</text>
<text x="193.5" y="58">GND</text>
<text x="209.9" y="58">GND</text>
<text x="210.1" y="55.5">RAO</text>
<text x="161.2" y="63.1">Earth</text>
<text x="173.8" y="65.1">J4</text>
<text x="193.5" y="60.6">RA3</text>
<text x="193.5" y="63.1">RA4</text>
<text x="193.5" y="65.6">RE2</text>
<text x="210.1" y="60.5">RD7</text>
<text x="210.1" y="63.1">RD6</text>
<text x="210.1" y="65.6">RD5</text>
<text x="246.3" y="63.1">Earth</text>
<text x="66" y="67.2">Earth</text>
<text x="74.9" y="67.2">Earth</text>
<text x="168.7" y="68.2">Extra</text>
<text x="174.7" y="68.2">Headers</text>
<text x="193.5" y="68.2">RC7</text>
<text x="193.5" y="70.7">RD0</text>
<text x="210.1" y="68.2">RB5</text>
<text x="210.2" y="70.7">RF7</text>
<text x="193.5" y="73.3">RD1</text>
<text x="193.5" y="75.8">RD2</text>
<text x="210.2" y="73.2">RF6</text>
<text x="210.2" y="75.8">RF5</text>
<text x="28.4" y="79.6">+5V</text>
<text x="52" y="82.1">R3</text>
<text x="59.6" y="82.1">R2</text>
<text x="65.8" y="83.2">TestPoint</text>
<text x="67.8" y="80.6">TP25</text>
<text x="85.8" y="83.4">~</text>
<text x="193.4" y="80.9">GND</text>
<text x="193.5" y="78.3">RD3</text>
<text x="193.5" y="83.4">RF0</text>
<text x="209.9" y="80.9">GND</text>
<text x="210.2" y="83.4">RE1</text>
<text x="210.2" y="78.3">RF4</text>
<text x="18.6" y="89">R7</text>
<text x="34.9" y="86">TestPoint</text>
<text x="36.9" y="88.5">TP23</text>
<text x="51.5" y="84.7">10k</text>
<text x="59.1" y="84.7">10k</text>
<text x="79.2" y="88.5">VOUTA</text>
<text x="85" y="84.2">U2</text>
<text x="87.3" y="88.5">VOUTD</text>
<text x="162.5" y="88.5">Earth</text>
<text x="193.5" y="86">RF1</text>
<text x="193.5" y="88.5">RF2</text>
<text x="210.1" y="85.9">REO</text>
<text x="210.1" y="88.5">RC1</text>
<text x="246.3" y="86">Earth</text>
<text x="18.6" y="91.5">R_Photo</text>
<text x="79.2" y="91">VINA-</text>
<text x="79.2" y="93.6">VINA+</text>
<text x="87.4" y="91">VIND-</text>
<text x="87.4" y="93.6">VIND+</text>
<text x="193.5" y="91">RF3</text>
<text x="210.1" y="91">RC0</text>
<text x="33" y="99.9">R4</text>
<text x="34.9" y="96.4">TestPoint</text>
<text x="37.5" y="98.9">TP8</text>
<text x="58.9" y="96.1">+5V</text>
<text x="79.2" y="96.1">VDD</text>
<text x="79.2" y="98.7">VINB+</text>
<text x="79.2" y="101.2">VINB-</text>
<text x="87.4" y="98.7">VINC+</text>
<text x="87.4" y="101.2">VINC-</text>
<text x="89.8" y="96.1">VSS</text>
<text x="27.2" y="106.5">TP9</text>
<text x="33" y="102.5">10k</text>
<text x="52.4" y="107">.1</text>
<text x="53.7" y="105">C8</text>
<text x="55.4" y="107">uF</text>
<text x="79.2" y="103.7">VOUTB</text>
<text x="87.3" y="103.7">VOUTC</text>
<text x="96.5" y="106.3">Earth</text>
<text x="141" y="106.8">TestPoint</text>
<text x="141" y="104.2">TP21</text>
<text x="17.7" y="110.1">Earth</text>
<text x="25.2" y="108.6">TestPoint</text>
<text x="58.4" y="113.9">Earth</text>
<text x="157.5" y="112.6">TP22</text>
<text x="126.9" y="119">R1</text>
<text x="127" y="116.5">1k</text>
<text x="137.4" y="115.4">Blinking</text>
<text x="141.7" y="118">D2</text>
<text x="146.2" y="115.4">LED</text>
<text x="154.9" y="119">Earth</text>
<text x="157.5" y="115.2">TestPoint</text>
<text x="53.4" y="135.5">J1</text>
<text x="141" y="137.3">TestPoint</text>
<text x="141" y="134.7">TP19</text>
<text x="48.1" y="138">Connector</text>
<text x="58.8" y="138">1A</text>
<text x="126.9" y="149.5">R5</text>
<text x="127" y="146.9">1k</text>
<text x="142.2" y="146.9">RED LED</text>
<text x="145" y="149.5">D1</text>
<text x="157.5" y="146.9">TestPoint</text>
<text x="157.5" y="144.4">TP20</text>
<text x="154.9" y="152">Earth</text>
<text x="60.9" y="159.6">Earth</text>
<text x="48" y="171">Connector</text>
<text x="53.4" y="168.5">J3</text>
<text x="58.7" y="171">1B</text>
<text x="136.4" y="168.5">+5V</text>
<text x="144.3" y="172.3">SW_DPST</text>
<text x="146.6" y="169.8">SW1</text>
<text x="132.6" y="176.1">R6</text>
<text x="132.6" y="178.7">10k</text>
<text x="143.5" y="185.8">TP7</text>
<text x="161.4" y="183.7">Earth</text>
<text x="60.9" y="190.1">Earth</text>
<text x="143.5" y="188.3">TestPoint</text>
</g>
<g font-size="1.8" fill="#a90000">
<text x="191.1" y="21.3">1</text>
<text x="191.1" y="23.9">2</text>
<text x="214.5" y="21.3">56</text>
<text x="214.5" y="23.9">55</text>
<text x="191.1" y="26.4">3</text>
<text x="191.1" y="29">4</text>
<text x="214.5" y="26.4">54</text>
<text x="214.5" y="28.9">53</text>
<text x="191.1" y="31.5">5</text>
<text x="191.1" y="34">6</text>
<text x="214.5" y="34">51</text>
<text x="214.6" y="31.5">52</text>
<text x="191.1" y="36.6">7</text>
<text x="191.1" y="39.1">8</text>
<text x="191.1" y="41.7">9</text>
<text x="214.5" y="36.6">50</text>
<text x="214.5" y="39.1">49</text>
<text x="214.5" y="41.6">48</text>
<text x="31" y="42.9">1</text>
<text x="31" y="45.5">3</text>
<text x="64.5" y="42.6" transform="rotate(-90 64.5 42.6)">1</text>
<text x="68.3" y="42.6" transform="rotate(-90 68.3 42.6)">2</text>
<text x="72.1" y="42.6" transform="rotate(-90 72.1 42.6)">3</text>
<text x="190.5" y="44.2">10</text>
<text x="190.5" y="46.7">11</text>
<text x="214.5" y="44.2">47</text>
<text x="214.5" y="46.7">46</text>
<text x="31" y="48">2</text>
<text x="190.5" y="49.3">12</text>
<text x="190.5" y="51.8">13</text>
<text x="214.5" y="49.3">45</text>
<text x="214.5" y="51.8">44</text>
<text x="185.3" y="59.4">1</text>
<text x="190.5" y="54.4">14</text>
<text x="190.5" y="56.9">15</text>
<text x="190.5" y="59.4">16</text>
<text x="214.5" y="54.3">43</text>
<text x="214.5" y="56.9">42</text>
<text x="214.5" y="59.4">41</text>
<text x="185.3" y="62">2</text>
<text x="185.3" y="64.5">3</text>
<text x="190.5" y="62">17</text>
<text x="190.5" y="64.5">18</text>
<text x="214.5" y="62">40</text>
<text x="214.5" y="64.5">39</text>
<text x="185.3" y="67.1">4</text>
<text x="185.3" y="69.6">5</text>
<text x="190.5" y="67.1">19</text>
<text x="190.5" y="69.6">20</text>
<text x="214.5" y="67">38</text>
<text x="214.5" y="69.6">37</text>
<text x="185.3" y="72.1">6</text>
<text x="185.3" y="74.7">7</text>
<text x="185.3" y="77.2">8</text>
<text x="190.5" y="72.1">21</text>
<text x="190.5" y="74.7">22</text>
<text x="190.5" y="77.2">23</text>
<text x="214.5" y="72.1">36</text>
<text x="214.5" y="74.7">35</text>
<text x="214.5" y="77.2">34</text>
<text x="190.4" y="79.7">24</text>
<text x="190.5" y="82.3">25</text>
<text x="214.5" y="79.7">33</text>
<text x="214.5" y="82.3">32</text>
<text x="76.8" y="87.4">1</text>
<text x="76.8" y="89.9">2</text>
<text x="93.9" y="87.4">14</text>
<text x="93.9" y="89.9">13</text>
<text x="190.5" y="84.8">26</text>
<text x="190.5" y="87.4">27</text>
<text x="190.5" y="89.9">28</text>
<text x="214.5" y="84.8">31</text>
<text x="214.5" y="87.4">30</text>
<text x="214.5" y="89.9">29</text>
<text x="76.8" y="92.5">3</text>
<text x="76.8" y="95">4</text>
<text x="93.9" y="92.5">12</text>
<text x="93.9" y="95">11</text>
<text x="76.8" y="97.5">5</text>
<text x="76.8" y="100.1">6</text>
<text x="93.9" y="97.5">10</text>
<text x="94.5" y="100.1">9</text>
<text x="76.8" y="102.6">7</text>
<text x="94.5" y="102.6">8</text>
<text x="49.5" y="140.7">1</text>
<text x="49.5" y="143.3">3</text>
<text x="58.3" y="140.7">2</text>
<text x="58.3" y="143.3">4</text>
<text x="49.5" y="145.8">5</text>
<text x="49.5" y="148.3">7</text>
<text x="58.3" y="145.8">6</text>
<text x="58.3" y="148.3">8</text>
<text x="49.5" y="173.7">1</text>
<text x="58.3" y="173.7">2</text>
<text x="49.5" y="176.3">3</text>
<text x="49.5" y="178.8">5</text>
<text x="58.3" y="176.3">4</text>
<text x="58.3" y="178.8">6</text>
<text x="144.1" y="175">3</text>
<text x="151.7" y="175">4</text>
<text x="49.5" y="181.4">7</text>
<text x="58.3" y="181.4">8</text>
<text x="144.1" y="180.1">1</text>
<text x="151.7" y="180.1">2</text>
</g>
<g font-size="1.8" fill="#0f0f0f">
<text x="163.8" y="26.3">1A</text>
<text x="167.3" y="26.3">Pin</text>
<text x="171.5" y="26.3">2</text>
<text x="235.2" y="28.9">1A</text>
<text x="238.6" y="28.9">Pin</text>
<text x="242.8" y="28.9">6</text>
<text x="163.8" y="41.6">1A</text>
<text x="167.3" y="41.6">Pin</text>
<text x="171.5" y="41.6">4</text>
<text x="219.3" y="41.6">Backup</text>
<text x="219.3" y="36.5">Backup</text>
<text x="227.3" y="41.6">Analog</text>
<text x="234.8" y="41.6">Pin</text>
<text x="234.8" y="36.5">Pin</text>
<text x="239" y="36.5">(RA7)</text>
<text x="163.8" y="46.6">Backup</text>
<text x="171.8" y="46.6">Digital</text>
<text x="179.2" y="46.6">Pin</text>
<text x="183.4" y="46.6">(RC4)</text>
<text x="233.5" y="46.7">Debug</text>
<text x="240.5" y="46.7">LED</text>
<text x="221.6" y="49.2">Photoresistor</text>
<text x="235.4" y="49.2">Amplifier</text>
<text x="163.8" y="54.3">Debug</text>
<text x="170.8" y="54.3">Button</text>
<text x="219.3" y="59.3">Backup</text>
<text x="234.6" y="59.3">Pin</text>
<text x="238.8" y="59.3">(RD7)</text>
<text x="219.3" y="64.4">Backup</text>
<text x="219.3" y="61.9">Backup</text>
<text x="234.6" y="64.4">Pin</text>
<text x="234.6" y="61.9">Pin</text>
<text x="238.8" y="64.4">(RD5)</text>
<text x="238.8" y="61.9">(RD6)</text>
<text x="76.2" y="79.7">Photoresistor</text>
<text x="90" y="79.7">Amplifier</text>
<text x="111.8" y="111.4">LED Indicator</text>
<text x="19" y="129.2">Backup</text>
<text x="27.1" y="129.2">Digital</text>
<text x="34.4" y="129.2">Pin</text>
<text x="38.6" y="129.2">(RD7)</text>
<text x="70.1" y="129.2">1A</text>
<text x="73.5" y="129.2">Pin</text>
<text x="77.7" y="129.2">2</text>
<text x="19" y="134.3">Backup</text>
<text x="27.1" y="134.3">Digital</text>
<text x="34.4" y="134.3">Pin</text>
<text x="38.6" y="134.3">(RD6)</text>
<text x="70.1" y="138.1">1A</text>
<text x="73.5" y="138.1">Pin</text>
<text x="77.7" y="138.1">4</text>
<text x="111.8" y="141.9">Debug</text>
<text x="118.7" y="141.9">LED</text>
<text x="19" y="148.2">Backup</text>
<text x="27.1" y="148.2">Digital</text>
<text x="34.4" y="148.2">Pin</text>
<text x="38.6" y="148.2">(RD5)</text>
<text x="70.1" y="152.1">1A</text>
<text x="73.5" y="152.1">Pin</text>
<text x="77.7" y="152.1">6</text>
<text x="19" y="158.4">Backup</text>
<text x="27.1" y="158.4">Analog</text>
<text x="34.6" y="158.4">Pin</text>
<text x="38.8" y="158.4">(RA7)</text>
<text x="66.9" y="171.1">Backup</text>
<text x="74.9" y="171.1">Digital</text>
<text x="82.2" y="171.1">Pin</text>
<text x="86.4" y="171.1">(RC4)</text>
<text x="118.1" y="180">Debug</text>
<text x="125.1" y="180">Button</text>
<text x="19" y="188.9">Backup</text>
<text x="27.1" y="188.9">Analog</text>
<text x="34.6" y="188.9">Pin</text>
<text x="38.8" y="188.9">(RA5)</text>
</g>
<g font-size="1.8" fill="#009600">
<text x="227.3" y="36.5">Analog</text>
<text x="239" y="41.6">(RA5)</text>
<text x="230.8" y="44.1">LED Indicator</text>
<text x="227.3" y="59.3">Digital</text>
<text x="227.3" y="64.4">Digital</text>
<text x="227.3" y="61.9">Digital</text>
</g>
</svg>
